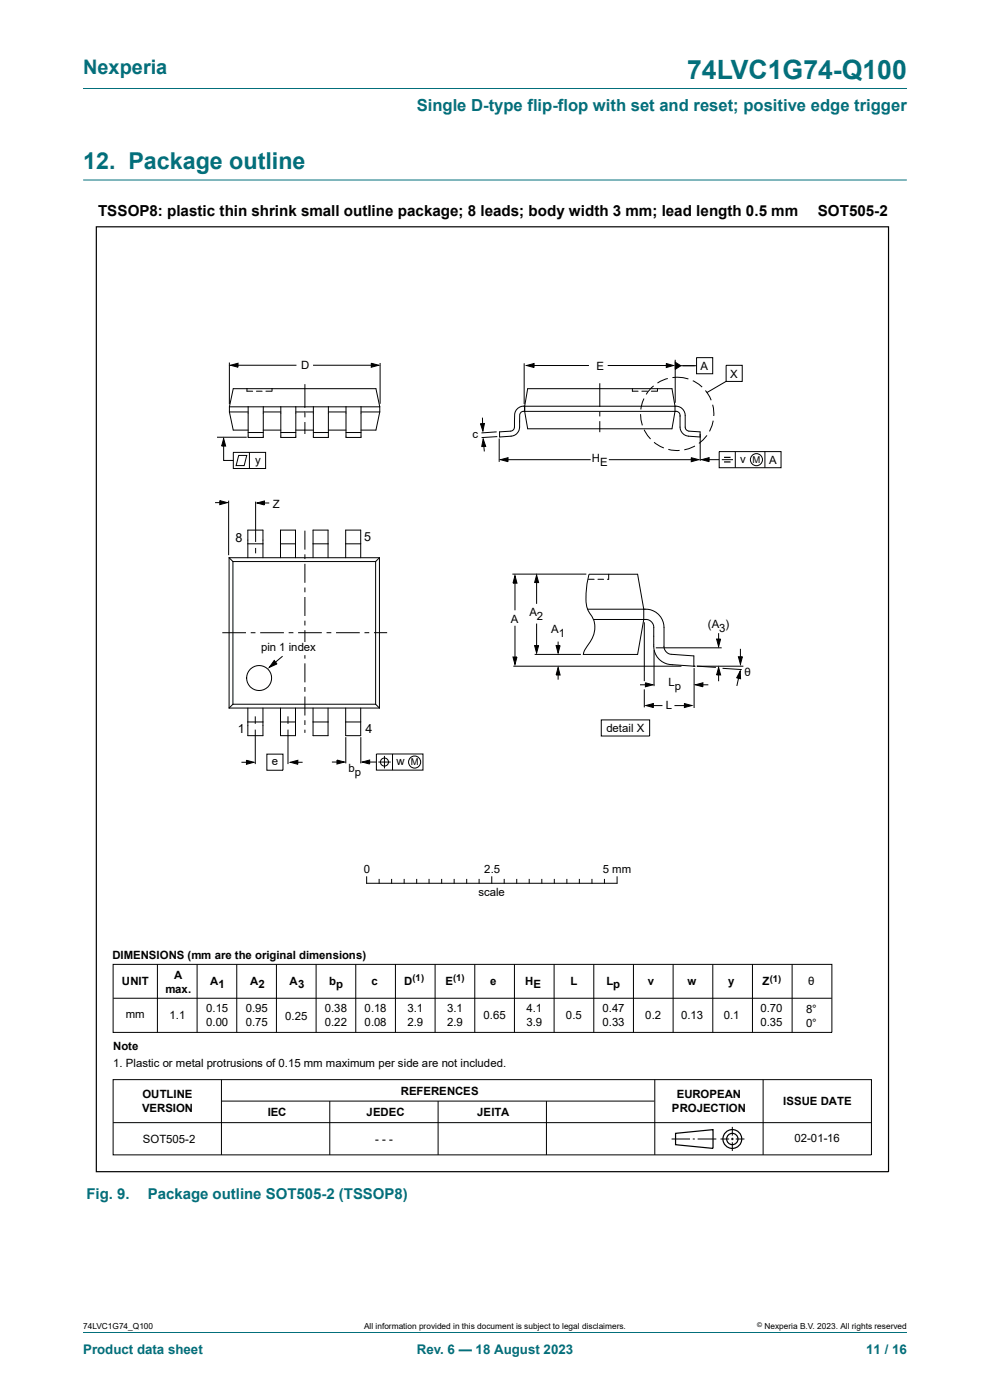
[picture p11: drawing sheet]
<svg xmlns="http://www.w3.org/2000/svg" width="210mm" height="297mm" viewBox="0 0 210 297" stroke-linecap="round" stroke-linejoin="round" font-family="sans-serif">
<path d="M17.6 18.8h174.8M17.6 38.2h174.8" fill="none" stroke="#036f7b" stroke-width=".21"/>
<g fill="none" stroke="#000" stroke-width=".21">
<path d="M48.7 76.9v8.8M48.9 77.5l1.6-.4v.8zM49.9 77.5h13M66.4 77.5h13.1M78.8 77.1l1.5 .4-1.5 .4zM80.6 77v8.7M111.2 77.1v8.6M111.7 77.5l1.6-.4v.9zM112.4 77.5h12.5M128.9 77.5h13.2M141.3 77.1l1.6 .4-1.6 .5zM143.2 76.3v9.2"/>
<path d="M143.2 76.8l1.2 .8-1.2 .8zM143.8 77.6h3.9M147.8 75.9h3.4v3.4h-3.4zM154 77.5h3.4v3.4h-3.4zM46 92.8h6.3M47.4 93l.5 1.6h-.9zM47.4 93.7v4h2.1M49.5 96h6.8v3.4h-6.8zM50.6 96.6h1.7l-.5 2.2h-1.7zM52.9 96v3.4M101.9 89.9l.9-.1-.4 1.6zM102.3 88.6l.1 2.3"/>
<path d="M102.5 93.1l.5 1.6h-.8zM102.5 93.7l.2 2.1M105.4 91.6l-3.3 .2M105.5 92.6l-3.3 .2M105.9 93v5M106.2 97.5l1.6-.4v.8zM107 97.5h18.3M127.2 81.3v5M127.2 87.3v1M127.2 89.3v2.4M129.1 97.5h18.1M135.9 87.9l.4 2.3"/>
<path d="M136.6 84.6l-.3 .7-.4 1.6M136.6 91.2l1.4 1.9M138.7 81.9l-1.6 1.8M138.7 93.8l2.1 1.2M141.7 80.3l-2.2 1M141.8 95.3l2.4 .2M142.6 80.1h2.3l1.1 .3M146.6 97.1l1.6 .4-1.6 .4zM147 80.8l1.9 1.3M147.4 94.6l-1.3 .6-.9 .2M148.5 92v5.8M148.8 97.5l1.6-.4v.8z"/>
<path d="M149.6 82.9l1.3 2M149.7 97.5h2.8M150 92.4l-1.7 1.7M151.2 85.9l.2 2.4M151.3 89.2l-.8 2.3M152.6 95.8h13.1v3.4h-13.1zM153.1 97.5h2.4M154 80.9l-4.1 2.4M156 95.8v3.4M162.3 95.8v3.4M45.6 106.6h2M46.6 106.2l1.6 .4-1.6 .5z"/>
<path d="M48.5 106.2v11.6M54.2 106.4v8.6M54.2 116.2v1.2M54.5 106.7l1.6-.4v.8zM55.1 106.7h2M64.7 112.6v4M64.7 117.6v1M64.7 119.6v4M47.2 134.2h5M53.2 134.2h1M55.2 134.2h5M59.9 139.2l-2.4 2.1"/>
<path d="M62.2 134.2h-1M63.2 134.2h5.1M64.7 124.6v1M64.7 126.7v4M64.7 131.7v1M64.7 133.7v4M64.7 138.7v1M69.3 134.2h1M71.3 134.2h5M78.3 134.2h-1M79.3 134.2h2.8M108.8 139.4h.9l-.5 1.6z"/>
<path d="M109.2 122.1l.5 1.6h-.9zM109.2 123.2v6.3M109.2 132.8v7.1M113.4 137h.8l-.4 1.5zM113.4 138.8h9.8M113.8 122l.4 1.6h-.8zM113.8 122.6v5.5M113.8 132.3v5.5M118 137h.8l-.4 1.5zM118.4 136.1v2M136.7 132v12.5M138.7 137.9v7.7"/>
<path d="M139.1 137.4h14M152 135.6h.9l-.5 1.6zM152.4 134.3v1.9M156.6 139.3h.9l-.4 1.6zM157.1 137.6v2.6M54.1 152v1.6M54.1 154.8v7.3M56.6 160h3.4v3.4h-3.4zM58.2 140.1l.6 .7-1.7 .8zM61.1 152v1.6M61.1 154.8v7.3M64.7 140.7v4"/>
<path d="M64.7 145.8v1M64.7 147.8v4M64.7 152.8v1M64.7 154.8v.7M73.3 156.4v5.5M76.5 156.4v5.5M79.8 160h9.9v3.4h-9.9zM83.3 160v3.4M108.9 141.3h35.6M118.4 141.6l.4 1.6h-.8zM118.4 142.6v1.6M127.5 152.7h10.3v3.4h-10.3z"/>
<path d="M135.8 145.3h1.6M136.9 144.8l1.6 .5-1.6 .4zM137 149.7l1.6-.5v.9zM137.7 149.7h2.8M143.1 149.7h2.9M145.2 149.2l1.6 .5-1.6 .4zM147.2 141.7v8.5M147.5 145.3l1.6-.5v.9zM147.8 141.3l4.1 .3M147.8 141.3h9.9M148.4 145.3h1.8M152.4 141.6l.5 1.6h-.9z"/>
<path d="M152.4 142.6v1.9M153.3 141.8l4 .2M156.9 143l-.6 2.5M157 142.4l.1 1.6-.8-.2zM51.2 161.7h1.9M52.3 161.3l1.6 .4-1.6 .4zM61.6 161.7l1.6-.4v.8zM62.4 161.7h1.8M70.4 161.7h1.8M71.5 161.2l1.6 .5-1.6 .4zM76.8 161.7l1.6-.5v.9zM77.7 161.7h2.1"/>
<path d="M80.3 161.7h2.6M81.6 160.4v2.6M77.8 186v1.4h53.1v-1.4M80.4 186.6v.8M83.1 186.6v.8M85.7 186.6v.8M88.4 186.6v.8M91 186.6v.8M93.7 186.6v.8M96.3 186.6v.8M99 186.6v.8M101.6 186.6v.8"/>
<path d="M104.3 186v1.4M107 186.6v.8M109.6 186.6v.8M112.3 186.6v.8M114.9 186.6v.8M117.6 186.6v.8M120.2 186.6v.8M122.9 186.6v.8M125.6 186.6v.8M128.2 186.6v.8M24 204.6h152.5v14.4h-152.5zM24 211.8h152.4"/>
<path d="M33.4 204.6v14.4M41.8 204.6v14.4M50.2 204.6v14.4M58.6 204.6v14.4M67.1 204.6v14.4M75.5 204.6v14.4M83.9 204.5v14.5M92.3 204.6v14.4M100.7 204.6v14.4M109.1 204.6v14.4M117.5 204.6v14.4M126 204.6v14.4"/>
<path d="M134.4 204.6v14.4M142.8 204.6v14.4M151.2 204.6v14.4M159.6 204.5v14.5M168 204.6v14.4M24 229h160.9v16h-160.9zM24 238.2h160.9M47 229.1v15.9M47 233.6h91.8M70 233.6v11.4M92.9 233.6v11.4M115.9 233.6v11.4"/>
<path d="M138.9 229.1v15.9M155.3 239.1v1.8M161.9 229.1v15.9M142.5 241.6h3.9M147 241.6h.4M148 241.6h4M152.8 241.6h1.9M155.1 241.6h.5M155.3 241.4v.5M155.3 242.3v1.9M156.1 241.6h1.8"/>
<circle cx="160.5" cy="97.5" r="1.28"/>
<circle cx="81.6" cy="161.7" r=".85"/>
<circle cx="87.9" cy="161.7" r="1.28"/>
</g>
<g fill="none" stroke="#000" stroke-width=".25">
<path d="M20.4 48.1h168.1v200.5h-168.1zM153.6 97h1.4M153.6 98h1.4M143.3 240.4l7.9-.8v4l-7.9-.8z"/>
<circle cx="155.3" cy="241.6" r="2"/>
<circle cx="155.3" cy="241.6" r="1.2"/>
</g>
<g fill="#000">
<path d="M48.9 77.5l1.6-.4v.8zM78.8 77.1l1.5 .4-1.5 .4zM111.7 77.5l1.6-.4v.9zM141.3 77.1l1.6 .4-1.6 .5zM143.2 76.8l1.2 .8-1.2 .8zM47.4 93l.5 1.6h-.9zM101.9 89.9l.9-.1-.4 1.6zM102.5 93.1l.5 1.6h-.8zM106.2 97.5l1.6-.4v.8zM146.6 97.1l1.6 .4-1.6 .4zM148.8 97.5l1.6-.4v.8zM46.6 106.2l1.6 .4-1.6 .5z"/>
<path d="M54.5 106.7l1.6-.4v.8zM109.2 122.1l.5 1.6h-.9zM108.8 139.4h.9l-.5 1.6zM113.8 122l.4 1.6h-.8zM113.4 137h.8l-.4 1.5zM118 137h.8l-.4 1.5zM152 135.6h.9l-.5 1.6zM156.6 139.3h.9l-.4 1.6zM58.2 140.1l.6 .7-1.7 .8zM118.4 141.6l.4 1.6h-.8zM136.9 144.8l1.6 .5-1.6 .4zM137 149.7l1.6-.5v.9z"/>
<path d="M145.2 149.2l1.6 .5-1.6 .4zM147.5 145.3l1.6-.5v.9zM152.4 141.6l.5 1.6h-.9zM157 142.4l.1 1.6-.8-.2zM52.3 161.3l1.6 .4-1.6 .4zM61.6 161.7l1.6-.4v.8zM71.5 161.2l1.6 .5-1.6 .4zM76.8 161.7l1.6-.5v.9z"/>
</g>
<path d="M64.1 136.3h.9v2.6h-.9z" fill="#fff"/>
<path d="M64.1 136.3h.9v2.6h-.9z" fill="none" stroke="#fff" stroke-width=".21"/>
<g fill="none" stroke="#000" stroke-width=".21">
<path d="M48.7 86.3l.8-3.8h30.2l.9 3.8M48.7 87.4l.8 3.8h3.1M48.7 87.4h3.9M48.7 86.3h31.9M48.7 86.3v1.1M52.4 82.5v.5h1.2M52.6 86.3v6.5h3.2v-6.5M52.6 91.8h3.2M54.4 83h1.2M55.8 91.2h3.8M55.8 87.4h3.8M56.4 83h1.2"/>
<path d="M57.7 82.5v.5M59.6 86.3v6.5h3.1v-6.5M59.6 91.8h3.1M62.7 91.2h3.8M62.7 87.4h3.8M64.7 81.5v5M64.7 87.5v1M64.7 89.5v2.6M66.5 86.3v6.5h3.2v-6.5M66.5 91.8h3.2M69.7 91.2h3.7M69.7 87.4h3.7"/>
<path d="M73.4 86.3v6.5h3.2v-6.5M73.4 91.8h3.2M76.6 87.4h4M80.6 87.4l-.9 3.8h-3.1M80.6 86.3v1.1M111.1 87.2a.84 .84 0 0 0-.9 .7v1.4a2.48 2.48 0 0 1-1.4 3.2h-.4M111.1 87.3h32.3M111.9 82.5h30.6l.7 3.7v1.1l-.7 3.7h-30.6l-.6-3.7v-1.1zM134.1 82.5v.5h1.2M136.2 83h1.2M138.2 83h1.2M139.5 82.5v.5"/>
<path d="M143.4 87.2l.2 .1a.84 .84 0 0 1 .7 .8v2.5a1.96 1.96 0 0 0 1.7 1.9l2.5 .2v-1.1l-2.5-.2a.85 .85 0 0 1-.7-.8v-2.5a1.98 1.98 0 0 0-1.9-1.9h-32.3a1.9 1.9 0 0 0-1.9 1.6l-.1 2.9a.84 .84 0 0 1-.8 .8l-2.3 .1v1.1l2.4-.2M48.6 118.3l.8 .8M48.6 118.3v31.9M48.6 118.3h31.9M49.4 119.1v30.3M49.4 119.1h30.3M52.6 118.3v-5.8h3.2v5.8M52.6 115.4h3.2M59.5 118.3v-5.8h3.2v5.8M59.5 115.4h3.2M66.4 118.3v-5.8h3.2v5.8M66.4 115.4h3.2"/>
<path d="M73.3 118.3v-5.8h3.2v5.8M73.3 115.4h3.2M79.7 119.1v30.3M80.5 118.3l-.8 .8M80.5 118.3v31.9M108.7 121.8h15.7M124.7 129.2h12.3a3.9 3.9 0 0 1 3.9 3.9v4a1.67 1.67 0 0 0 1.5 1.7M124.8 122.9h1.2M125 121.8a15.6 15.6 0 0 0-.5 7.1l.3 .7a5.3 5.3 0 0 1 0 7.2 4 4 0 0 0-1 2M125 121.8h10.3l1.3 7.4v2.2l-1.3 7.4h-11.6M126 131.4h11a1.69 1.69 0 0 1 1.7 1.7v4a3.9 3.9 0 0 0 3.9 3.9l4.6 .3v-2.2l-4.8-.3M126.8 122.9h1.2"/>
<path d="M129.1 121.8v1.1h-.3M48.6 150.2h31.9M49.4 149.4l-.8 .8M49.4 149.4h30.3M52.6 150.2v5.9h3.2v-5.9M52.6 153.2h3.2M59.5 153.2h3.2M59.5 150.2v5.9h3.2v-5.9M66.4 153.2h3.2M66.4 150.2v5.9h3.2v-5.9M73.3 153.2h3.2M73.3 150.2v5.9h3.2v-5.9"/>
<path d="M79.7 149.4l.8 .8M136.7 146.2v3.9M147.2 141.3h.1"/>
<circle cx="55" cy="143.8" r="2.65"/>
</g>
<path d="M17.6 282.6h174.8" fill="none" stroke="#036f7b" stroke-width=".21"/>
<text font-size="5.6" fill="#036f7b" x="145.7" y="16.8">74LVC1G74-Q100</text>
<text font-size="4.9" fill="#036f7b" x="17.6" y="35.9">12. Package outline</text>
<text font-size="4.2" fill="#036f7b" x="17.6" y="15.6">Nexperia</text>
<text font-size="3.5" fill="#036f7b" x="88.4" y="23.7">Single D-type flip-flop with set and reset; positive edge trigger</text>
<g font-size="3.2">
<text x="20.8" y="45.7">TSSOP8: plastic thin shrink small outline package; 8 leads; body width 3 mm; lead length 0.5 mm</text>
<text x="173.4" y="45.8">SOT505-2</text>
</g>
<g font-size="3.2" fill="#036f7b">
<text x="18.3" y="254.3">Fig. 9.</text>
<text x="31.3" y="254.3">Package outline SOT505-2 (TSSOP8)</text>
</g>
<g font-size="2.8" fill="#036f7b">
<text x="17.6" y="287.2">Product data sheet</text>
<text x="88.4" y="287.2">Rev. 6 — 18 August 2023</text>
<text x="183.7" y="287.2">11 / 16</text>
</g>
<g font-size="2.7">
<text x="49.9" y="114.9">8</text>
<text x="77.2" y="114.8">5</text>
<text x="50.5" y="155.4">1</text>
<text x="77.6" y="155.4">4</text>
</g>
<g font-size="2.4">
<text x="63.8" y="78.3">D</text>
<text x="126.5" y="78.4">E</text>
<text x="148.6" y="78.4">A</text>
<text x="154.9" y="80.1">X</text>
<text x="100.2" y="93">c</text>
<text x="54.1" y="98.4">y</text>
<text x="125.6" y="98.1">H</text>
<text x="127.3" y="98.9">E</text>
<text x="157" y="98.2">v</text>
<text x="163.2" y="98.4">A</text>
<text x="57.9" y="107.7">Z</text>
<text x="112.3" y="130.7">A</text>
<text x="113.9" y="131.5">2</text>
<text x="55.4" y="138">pin 1 ind</text>
<text x="64.5" y="138">ex</text>
<text x="108.4" y="132.2">A</text>
<text x="116.9" y="134.3">A</text>
<text x="118.5" y="135.1">1</text>
<text x="150.1" y="133.3">(A )</text>
<text x="152.6" y="134.1">3</text>
<text x="158" y="143.5">θ</text>
<text x="141.8" y="145.6">L</text>
<text x="143.2" y="146.4">p</text>
<text x="128.6" y="155.3">detail X</text>
<text x="141.3" y="150.5">L</text>
<text x="57.6" y="162.4">e</text>
<text x="73.9" y="163.8">b</text>
<text x="75.3" y="164.7">p</text>
<text x="84.1" y="162.4">w</text>
<text x="77.2" y="185.2">0</text>
<text x="102.7" y="185.2">2.5</text>
<text x="127.9" y="185.2">5 mm</text>
<text x="101.5" y="190">scale</text>
<text x="23.8" y="203.4">DIMENSIONS (mm are the original dimensions)</text>
<text x="25.9" y="209.1">UNIT</text>
<text x="36.9" y="207.7">A</text>
<text x="44.5" y="208.9">A</text>
<text x="46.3" y="209.7">1</text>
<text x="53.1" y="208.9">A</text>
<text x="54.8" y="209.7">2</text>
<text x="61.4" y="208.9">A</text>
<text x="63.2" y="209.7">3</text>
<text x="69.8" y="208.9">b</text>
<text x="71.3" y="209.7">p</text>
<text x="78.8" y="208.9">c</text>
<text x="85.8" y="208.9">D</text>
<text x="94.5" y="208.9">E</text>
<text x="104" y="208.9">e</text>
<text x="111.4" y="208.9">H</text>
<text x="113.2" y="209.7">E</text>
<text x="121" y="208.9">L</text>
<text x="128.6" y="208.9">L</text>
<text x="130.1" y="209.7">p</text>
<text x="137.4" y="209.1">v</text>
<text x="145.8" y="209.1">w</text>
<text x="154.5" y="209.1">y</text>
<text x="161.8" y="209.1">Z</text>
<text x="171.4" y="209.1">θ</text>
<text x="35.1" y="210.6">max.</text>
<text x="43.7" y="214.8">0.15</text>
<text x="52.2" y="214.8">0.95</text>
<text x="68.9" y="214.8">0.38</text>
<text x="77.3" y="214.8">0.18</text>
<text x="86.5" y="214.8">3.1</text>
<text x="94.8" y="214.8">3.1</text>
<text x="111.7" y="214.8">4.1</text>
<text x="127.8" y="214.8">0.47</text>
<text x="161.3" y="214.8">0.70</text>
<text x="171" y="215">8°</text>
<text x="26.7" y="216">mm</text>
<text x="36" y="216.2">1.1</text>
<text x="43.7" y="217.7">0.00</text>
<text x="52.2" y="217.7">0.75</text>
<text x="60.5" y="216.3">0.25</text>
<text x="68.9" y="217.7">0.22</text>
<text x="77.3" y="217.7">0.08</text>
<text x="86.5" y="217.7">2.9</text>
<text x="94.8" y="217.7">2.9</text>
<text x="102.6" y="216.2">0.65</text>
<text x="111.7" y="217.7">3.9</text>
<text x="120" y="216.2">0.5</text>
<text x="127.8" y="217.7">0.33</text>
<text x="136.9" y="216.2">0.2</text>
<text x="144.5" y="216.2">0.13</text>
<text x="153.5" y="216.2">0.1</text>
<text x="161.3" y="217.7">0.35</text>
<text x="171" y="217.9">0°</text>
<text x="24" y="222.8">Note</text>
<text x="24" y="226.5">1. Plastic or metal protrusions of 0.15 mm maximum per side are not included.</text>
<text x="30.3" y="232.9">OUTLINE</text>
<text x="85" y="232.2">REFERENCES</text>
<text x="143.5" y="232.9">EUROPEAN</text>
<text x="30.1" y="235.9">VERSION</text>
<text x="56.8" y="236.8">IEC</text>
<text x="77.8" y="236.8">JEDEC</text>
<text x="101.2" y="236.8">JEITA</text>
<text x="142.5" y="235.9">PROJECTION</text>
<text x="166.1" y="234.5">ISSUE DATE</text>
<text x="30.3" y="242.5">SOT505-2</text>
<text x="79.6" y="242.5">- - -</text>
<text x="168.5" y="242.3">02-01-16</text>
</g>
<g font-size="2">
<text x="159.6" y="98.2">M</text>
<text x="87.2" y="162.4">M</text>
<text x="87.5" y="208.1">(1)</text>
<text x="96.1" y="208.1">(1)</text>
<text x="163.3" y="208.3">(1)</text>
</g>
<g font-size="1.8">
<text x="17.6" y="282">74LVC1G74_Q100</text>
<text x="77.2" y="282">All information provided in this document is subject to legal disclaimers.</text>
<text x="162.2" y="282">Nexperia B.V. 2023. All rights reserved</text>
</g>
<text font-size="1.4" x="160.6" y="281.6">©</text>
</svg>
